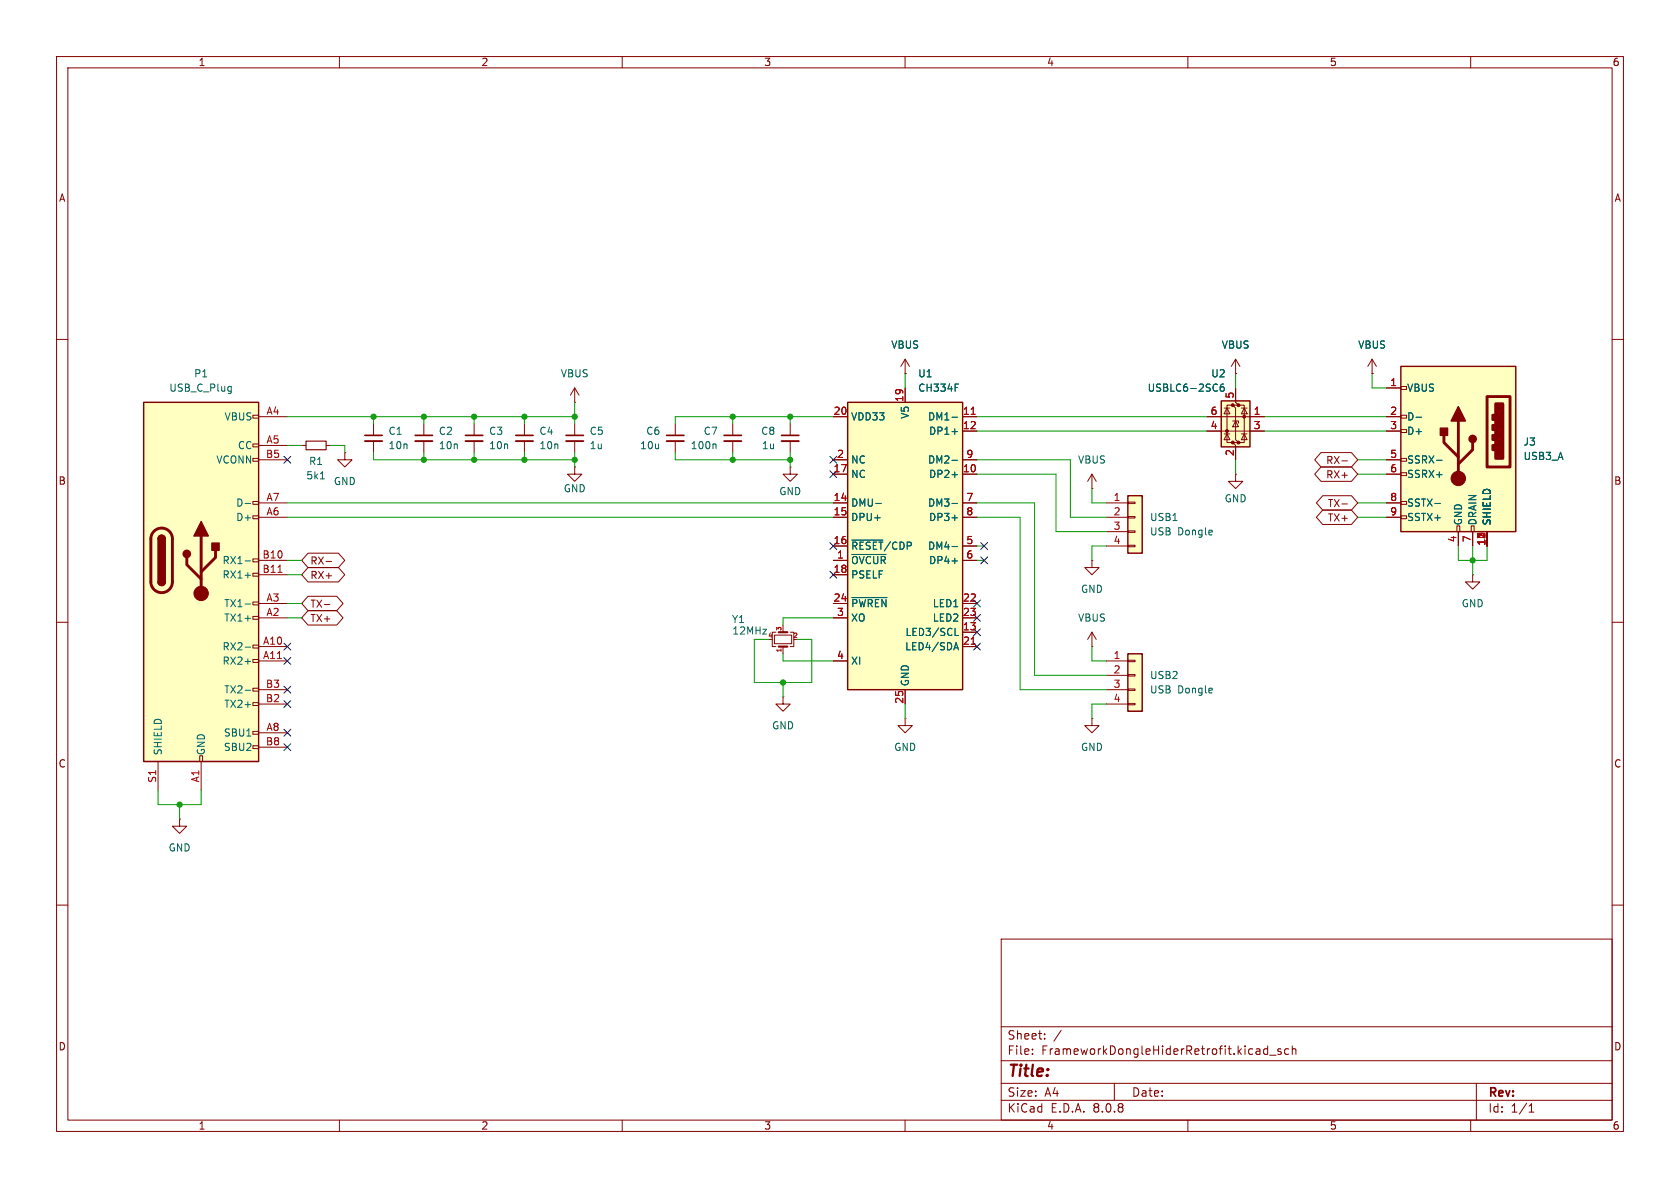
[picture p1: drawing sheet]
<svg xmlns="http://www.w3.org/2000/svg" width="297mm" height="210mm" viewBox="0 0 297 210" stroke-linecap="round" stroke-linejoin="round" font-family="sans-serif">
<g fill="none" stroke="#840000" stroke-width=".18">
<path d="M10 10h277v190h-277zM12 12h273v186h-273zM60 10v2M110 10v2M160 10v2M210 10v2M260 10v2M10 60h2M66 74.9v2.1M66 78v2M285 60h2M193 99.1v1.2h1.3l-1.3 1.3-1.2-1.3h1.2"/>
<path d="M193 99.1h.1M10 110h2M285 110h2M10 160h2M177 166h108v32h-108zM285 160h2M60 198v2M110 198v2M160 198v2M177 194.5h108M177 191.5h108M177 187.5h108"/>
<path d="M177 181.5h108M182.5 186.3v.1M182.5 185.5v.1M184.7 183.6v.1M184.7 182.8v.1M187.6 182.1l-1.3 2M197 191.5v3M210 198v2M224.1 184.9v1.5M224.1 185.5l-.4-.1-.3 .3v.4l.1 .2h.6M224.5 186.5h1.1M226.5 185.5l-.4-.1-.2 .2 .1 .2 .5 .2v.3h-.6"/>
<path d="M227.8 185.5l-.4-.1-.3 .3v.4l.1 .2h.6M228.5 185.5l.2-.1 .3 .1 .1 .9M228.5 184.9v1.5M260 198v2M261 191.5v6.5M270.3 196.6h.9M270.3 195.5l.4-.4v1.5"/>
</g>
<path d="M64.5 78h3.1" fill="none" stroke="#840000" stroke-width=".33"/>
<path d="M64.5 77h3.1" fill="none" stroke="#840000" stroke-width=".3"/>
<path d="M25.4 71.1h20.3v63.5h-20.3z" fill="#ffffc2"/>
<g fill="none" stroke="#840000" stroke-width=".18">
<path d="M44.7 78.5h1v.5h-1zM44.7 73.4h1v.5h-1zM45.7 73.7h5.1M45.7 78.7h5.1M44.7 98.8h1v.5h-1zM44.7 91.2h1v.5h-1zM44.7 88.6h1v.6h-1zM44.7 81h1v.5h-1zM45.7 91.4h5.1M45.7 88.9h5.1M45.7 99.1h5.1M45.7 81.3h5.1"/>
<path d="M44.7 116.6h1v.5h-1zM44.7 114h1v.6h-1zM44.7 109h1v.5h-1zM44.7 106.4h1v.5h-1zM44.7 101.3h1v.6h-1zM45.7 114.3h5.1M45.7 116.8h5.1M45.7 109.2h5.1M45.7 106.7h5.1M45.7 101.6h5.1M27.9 134.6v5.1M35.3 133.6h.5v1h-.5z"/>
<path d="M35.6 134.6v5.1M44.7 131.8h1v.5h-1zM44.7 129.3h1v.5h-1zM44.7 124.2h1v.5h-1zM44.7 121.7h1v.5h-1zM45.7 129.5h5.1M45.7 124.5h5.1M45.7 121.9h5.1M45.7 132.1h5.1"/>
</g>
<path d="M25.4 71.1h20.3v63.5h-20.3zM27.9 95.3a.64 .64 0 0 1 .7-.7 .64 .64 0 0 1 .6 .7M27.9 102.9a.64 .64 0 0 0 .7 .6 .64 .64 0 0 0 .6-.6" fill="none" stroke="#840000" stroke-width=".25"/>
<path d="M27.2 93.9a1.9 1.9 0 0 1 2.1-.4 1.9 1.9 0 0 1 1.2 1.8v7.6a1.91 1.91 0 0 1-1.9 1.9 1.91 1.91 0 0 1-1.9-1.9v-7.8l.1-.6zM33 98.6v1.2l2.6 2.6M35.6 94.7v10.2M38.1 97.3v1.3l-2.5 2.5" fill="none" stroke="#840000" stroke-width=".51"/>
<g fill="#840000" stroke="#840000" stroke-width=".25">
<path d="M27.9 102.9h1.3a.64 .64 0 0 1-.6 .6 .64 .64 0 0 1-.7-.6z"/>
<path d="M27.9 95.3h1.3v7.6h-1.3z"/>
<path d="M28.1 94.8a.64 .64 0 0 1 .7-.1 .64 .64 0 0 1 .4 .6h-1.3z"/>
<path d="M35.6 92.2l1.2 2.5h-2.5z"/>
<path d="M37.5 96h1.2v1.3h-1.2z"/>
<circle cx="33" cy="97.9" r=".63"/>
</g>
<circle cx="35.6" cy="104.9" r="1.27" fill="#840000" stroke="#840000" stroke-width=".18"/>
<path d="M40.8 68.3l.1 .1M40.9 68.3v1l-.1 .2M40.9 69.1l-.1 .1M43.3 89h1M43.3 99.2h1M43.3 114.4h1M43.3 116.9h1M43.3 106.8h1M43.3 101.7h1M43.3 122h1" fill="none" stroke="#006464" stroke-width=".18"/>
<path d="M49.1 101.2h.8" fill="none" stroke="#a90000" stroke-width=".18"/>
<path d="M247.6 64.8h20.4v29.2h-20.4z" fill="#ffffc2"/>
<path d="M255.3 77v1.2l2.5 2.6M257.8 74.4v10.2M260.3 78.2v1.3l-2.5 2.5M262.9 70.1h4.1v12.5h-4.1zM263.9 78.7h.3v.8h-.3zM263.9 77h.3v.7h-.3zM263.9 75.2h.3v.7h-.3zM263.9 73.4h.3v.8h-.3z" fill="none" stroke="#840000" stroke-width=".51"/>
<path d="M264.4 71.4h1.3v9.6h-1.3z" fill="#840000" stroke="#840000" stroke-width=".51"/>
<g fill="none" stroke="#840000" stroke-width=".18">
<path d="M245.1 68.6h2.5M245.1 73.7h2.5M245.1 76.2h2.5M247.6 75.9h1.1v.6h-1.1zM247.6 73.4h1.1v.5h-1.1zM247.6 68.3h1.1v.5h-1.1zM245.1 81.3h2.5M245.1 83.8h2.5M245.1 88.9h2.5M245.1 91.4h2.5M247.6 91.2h1.1v.5h-1.1zM247.6 88.6h1.1v.6h-1.1z"/>
<path d="M247.6 83.6h1.1v.5h-1.1zM247.6 81h1.1v.5h-1.1zM257.6 93h.5v1h-.5zM257.8 94v2.5M260.1 93h.5v1h-.5zM260.3 94v2.5M262.9 94v2.5M260.3 101.6v1.3h1.3l-1.3 1.2-1.2-1.2h1.2M260.3 101.6h.1"/>
</g>
<path d="M247.6 64.8h20.4v29.2h-20.4z" fill="none" stroke="#840000" stroke-width=".25"/>
<g fill="#840000" stroke="#840000" stroke-width=".25">
<path d="M257.8 71.9l1.3 2.5h-2.6z"/>
<path d="M254.6 75.7h1.3v1.3h-1.3z"/>
<circle cx="260.3" cy="77.6" r=".63"/>
</g>
<circle cx="257.8" cy="84.6" r="1.27" fill="#840000" stroke="#840000" stroke-width=".18"/>
<path d="M250.3 73.8h1M253.7 89h.9M254 81.4h.9" fill="none" stroke="#006464" stroke-width=".18"/>
<path d="M215.9 70.9h5.1v8.1h-5.1z" fill="#ffffc2"/>
<g fill="#840000" stroke="#840000" stroke-width=".18">
<circle cx="220" cy="73.7" r=".25"/>
<circle cx="218.9" cy="78.2" r=".25"/>
<circle cx="218.9" cy="71.6" r=".25"/>
<circle cx="217.9" cy="78.2" r=".25"/>
<circle cx="217.9" cy="71.6" r=".25"/>
<circle cx="216.9" cy="76.2" r=".25"/>
</g>
<g fill="none" stroke="#840000" stroke-width=".18">
<path d="M213.4 76.2h10.1M213.4 73.7h10.1M216.4 76.7h1M216.4 72.1h1M216.9 76.7l.5 1h-1zM216.9 72.1l.5 1.1h-1zM217.9 74.4h1v.4M217.9 71.6h-1v6.6h1M218.4 74.4l.5 1h-1zM218.4 68.6v2.5l.5 .5h-1l.5 .5v5.6l.5 .5h-1l.5 .5v2.6M218.4 66h.1M218.4 63.5v2.5"/>
<path d="M218.4 63.5l-.7 1.3M218.4 63.5l.8 1.3M218.9 71.6h1.1v6.6h-1.1M219.5 76.7h1M219.5 72.1h1M220 72.1l.5 1.1h-1zM220 76.7l.5 1h-1zM193 86.4h.1M193 83.8v2.6M193 83.8l-.7 1.3M193 83.8l.8 1.3M218.4 83.8v1.3h1.3l-1.3 1.3-1.2-1.3h1.2"/>
<path d="M218.4 83.8h.1M193 114.3h.1M193 111.8l-.7 1.2M193 111.8v2.5M193 111.8l.8 1.2M31.7 144.8v1.3h1.3l-1.3 1.2-1.2-1.2h1.2M31.7 144.8h.1"/>
</g>
<path d="M215.9 70.9h5.1v8.1h-5.1z" fill="none" stroke="#840000" stroke-width=".25"/>
<path d="M216.3 67.9l-.3 .1a.86 .86 0 0 0 0 1.2l.4-.2v-.4l-.2-.2h-.2l-.3 .2" fill="none" stroke="#006464" stroke-width=".18"/>
<path d="M149.9 71.1h20.3v50.8h-20.3z" fill="#ffffc2"/>
<path d="M149.9 71.1h20.3v50.8h-20.3z" fill="none" stroke="#840000" stroke-width=".25"/>
<g fill="none" stroke="#840000" stroke-width=".18">
<path d="M83.8 74.9v2.1M83.8 78v2M92.7 74.9v2.1M92.7 78v2M129.5 74.9v2.1M129.5 78v2M147.3 73.7h2.6M160 66h.1M160 63.5v2.5M160 68.6v2.5M160 63.5l-.7 1.3M160 63.5l.8 1.3"/>
<path d="M170.2 73.7h2.5M170.2 76.2h2.5M101.6 82.6v1.2h1.3l-1.3 1.3-1.3-1.3h1.3M101.6 82.6h.1M147.3 99.1h2.6M147.3 83.8h2.6M147.3 88.9h2.6M147.3 91.4h2.6M147.3 96.5h2.6M147.3 81.3h2.6M170.2 99.1h2.5M170.2 83.8h2.5"/>
<path d="M170.2 88.9h2.5M170.2 91.4h2.5M170.2 96.5h2.5M170.2 81.3h2.5M136.9 112.3h3.1v1.5h-3.1zM137.2 111.8h-.7v2.5h.7M138.4 110.5v1.3M138.4 114.3v1.3M139.7 111.8h.6v2.5h-.6M147.3 101.6h2.6M147.3 106.7h2.6M147.3 109.2h2.6"/>
<path d="M147.3 116.8h2.6M170.2 111.8h2.5M170.2 114.3h2.5M170.2 106.7h2.5M170.2 109.2h2.5M160 121.9v2.6M193 127v1.3h1.3l-1.3 1.2-1.2-1.2h1.2M193 127h.1"/>
</g>
<g fill="none" stroke="#006464" stroke-width=".18">
<path d="M126.4 78.5l.2 .2v.6M168.3 73.8h1M168.3 76.3h1M168.9 67.9h.6M150.6 98h6M150.6 95.5h5.5M154.8 89h1M168.3 83.9h1M168.3 89h1M168.3 96.6h1M168.3 99.2h1M168.3 91.5h1"/>
<path d="M168.3 81.4h1M150.6 105.6h6.2M168.7 114.5h.6M168.8 112.3h.7M169 113.6l.5 1.3"/>
</g>
<path d="M171.7 73.2h.7M171.7 113.9h.7" fill="none" stroke="#a90000" stroke-width=".18"/>
<path d="M82.3 78h3M91.2 78h3M128 78h3.1" fill="none" stroke="#840000" stroke-width=".33"/>
<path d="M82.3 77h3M91.2 77h3M128 77h3.1" fill="none" stroke="#840000" stroke-width=".3"/>
<path d="M137.7 114.3h1.5M137.7 111.8h1.5" fill="none" stroke="#840000" stroke-width=".38"/>
<path d="M199.4 115.6h2.5v10.1h-2.5z" fill="#ffffc2"/>
<path d="M101.6 74.9v2.1M101.6 78v2M195.6 116.8h3.8M195.6 119.4h3.8M199.4 119.3h1.3v.2h-1.3zM199.4 116.7h1.3v.3h-1.3zM195.6 121.9h3.8M195.6 124.5h3.8M199.4 124.3h1.3v.3h-1.3zM199.4 121.8h1.3v.2h-1.3z" fill="none" stroke="#840000" stroke-width=".18"/>
<path d="M199.4 115.6h2.5v10.1h-2.5z" fill="none" stroke="#840000" stroke-width=".25"/>
<path d="M100.1 78h3" fill="none" stroke="#840000" stroke-width=".33"/>
<path d="M100.1 77h3" fill="none" stroke="#840000" stroke-width=".3"/>
<path d="M199.4 87.6h2.5v10.2h-2.5z" fill="#ffffc2"/>
<g fill="none" stroke="#840000" stroke-width=".18">
<path d="M53.3 78.7h.8M57.7 78.7h.7M74.9 74.9v2.1M74.9 78v2M101.6 71.1h.1M101.6 68.6l-.8 1.3M101.6 68.6v2.5M101.6 68.6l.8 1.3M119.4 74.9v2.1M119.4 78v2M139.7 74.9v2.1M139.7 78v2"/>
<path d="M147.3 73.7h2.6M160 66h.1M160 68.6v2.5M170.2 73.7h2.5M170.2 76.2h2.5M213.4 73.7h2.5M213.4 76.2h2.5M218.4 66h.1M218.4 68.6v2.5M218.4 78.7v2.6M221 73.7h2.5M221 76.2h2.5"/>
<path d="M242.6 66h.1M242.6 63.5l-.8 1.3M242.6 63.5v2.5M242.6 63.5l.7 1.3M245.1 73.7h2.5M245.1 76.2h2.5M245.1 68.6h2.5M54.5 97.8h5.3l1.1 1.3-1.1 1.2h-5.3l-1.2-1.2zM57.7 99.2h.9M61 80v1.3h1.2l-1.2 1.3-1.3-1.3h1.3M61 80h.1M139.7 82.6v1.2h1.3l-1.3 1.3-1.3-1.3h1.3"/>
<path d="M139.7 82.6h.1M147.3 88.9h2.6M147.3 91.4h2.6M147.3 96.5h2.6M147.3 99.1h2.6M147.3 83.8h2.6M147.3 81.3h2.6M170.2 88.9h2.5M170.2 91.4h2.5M170.2 96.5h2.5M170.2 99.1h2.5M170.2 83.8h2.5"/>
<path d="M170.2 81.3h2.5M195.6 88.9h3.8M195.6 91.4h3.8M195.6 94h3.8M195.6 96.5h3.8M199.4 96.4h1.3v.2h-1.3zM199.4 93.9h1.3v.2h-1.3zM199.4 91.3h1.3v.3h-1.3zM199.4 88.8h1.3v.2h-1.3zM233.5 82.5h5.4l1.1 1.3-1.1 1.3h-5.4l-1.1-1.3zM233.5 80h5.4l1.1 1.3-1.1 1.3h-5.4l-1.1-1.3zM233.8 90.2h5.1l1.1 1.2-1.1 1.3h-5.1l-1.1-1.3z"/>
<path d="M233.8 87.6h5.1l1.1 1.3-1.1 1.3h-5.1l-1.1-1.3zM237.2 81.5h1M237.2 89.1h1M245.1 88.9h2.5M245.1 91.4h2.5M245.1 83.8h2.5M245.1 81.3h2.5M257.8 94v2.5M260.3 94v2.5M262.9 94v2.5M54.5 105.4h5l1.1 1.3-1.1 1.3h-5l-1.2-1.3zM54.5 107.9h5l1.1 1.3-1.1 1.3h-5l-1.2-1.3z"/>
<path d="M54.5 100.3h5.3l1.1 1.3-1.1 1.3h-5.3l-1.2-1.3zM57.3 106.9h1M147.3 101.6h2.6M147.3 106.7h2.6M147.3 109.2h2.6M147.3 116.8h2.6M170.2 111.8h2.5M170.2 114.3h2.5M170.2 106.7h2.5M170.2 109.2h2.5M138.4 123.2v1.3h1.3l-1.3 1.2-1.2-1.2h1.2M138.4 123.2h.1"/>
<path d="M160 127v1.3h1.3l-1.3 1.2-1.3-1.2h1.3M160 127h.1M160 121.9v2.6"/>
</g>
<path d="M199.4 87.6h2.5v10.2h-2.5z" fill="none" stroke="#840000" stroke-width=".25"/>
<path d="M73.4 78h3.1M117.9 78h3M138.2 78h3" fill="none" stroke="#840000" stroke-width=".33"/>
<path d="M73.4 77h3.1M117.9 77h3M138.2 77h3" fill="none" stroke="#840000" stroke-width=".3"/>
<path d="M54.1 78h3.6v1.5h-3.6z" fill="none" stroke="#840000" stroke-width=".2"/>
<g fill="none" stroke="#006464" stroke-width=".18">
<path d="M168.3 73.8h1M168.3 76.3h1M168.9 67.9h.6M216.3 67.9l-.3 .1a.86 .86 0 0 0 0 1.2l.4-.2v-.4l-.2-.2h-.2l-.3 .2M250.3 73.8h1M56.6 84.7h.8M150.6 98h6M150.6 95.5h5.5M154.8 89h1M168.3 83.9h1M168.3 89h1M168.3 96.6h1"/>
<path d="M168.3 99.2h1M168.3 91.5h1M168.3 81.4h1M253.7 89h.9M254 81.4h.9M150.6 105.6h6.2M168.7 114.5h.6M168.8 112.3h.7M169 113.6l.5 1.3"/>
</g>
<g fill="none" stroke="#009600" stroke-width=".18">
<path d="M50.8 73.7h50.8M50.8 78.7h2.5M58.4 78.7h2.6v1.3M66 73.7v1.2M74.9 73.7v1.2M83.8 73.7v1.2M92.7 73.7v1.2M101.6 71.1v3.8M129.5 73.7v1.2M139.7 73.7v1.2M147.3 73.7h-27.9v1.2M160 66v2.6"/>
<path d="M172.7 73.7h40.7M172.7 76.2h40.7M218.4 66v2.6M223.5 73.7h21.6M223.5 76.2h21.6M242.6 66v2.6h2.5M50.8 88.9h96.5M50.8 91.4h96.5M50.8 99.1h2.5M66 80v1.3h35.6M74.9 80v1.3M83.8 80v1.3"/>
<path d="M92.7 80v1.3M101.6 80v2.6M119.4 80v1.3h20.3M129.5 80v1.3M139.7 80v2.6M172.7 81.3h16.5v10.1h6.4M172.7 88.9h10.2v30.5h12.7M172.7 91.4h7.6v30.5h15.3M172.7 83.8h14v10.2h8.9M172.7 96.5h1.3M172.7 99.1h1.3M193 86.4v2.5h2.6"/>
<path d="M195.6 96.5h-2.6v2.6M218.4 81.3v2.5M240 81.3h5.1M240 88.9h5.1M240 91.4h5.1M240 83.8h5.1M257.8 96.5v2.6h5.1v-2.6M260.3 96.5v5.1M50.8 109.2h2.5M50.8 106.7h2.5M50.8 101.6h2.5M135.9 113h-2.6v7.7h10.2v-7.7h-2.5"/>
<path d="M138.4 115.6v1.2h8.9M147.3 109.2h-8.9v1.3M193 114.3v2.5h2.6M27.9 139.7v2.5h7.7v-2.5M138.4 120.7v2.5M160 124.5v2.5M195.6 124.5h-2.6v2.5M31.7 142.2v2.6"/>
</g>
<g fill="none" stroke="#000084" stroke-width=".18">
<path d="M50.2 80.7l1.2 1.2M51.4 80.7l-1.2 1.2M146.7 83.2l1.2 1.2M146.7 95.9l1.2 1.2M146.7 80.7l1.2 1.2M147.9 83.2l-1.2 1.2M147.9 95.9l-1.2 1.2M147.9 80.7l-1.2 1.2M173.4 95.9l1.2 1.2M173.4 98.5l1.2 1.2M174.6 95.9l-1.2 1.2M174.6 98.5l-1.2 1.2"/>
<path d="M50.2 116.2l1.2 1.2M50.2 113.7l1.2 1.2M51.4 116.2l-1.2 1.2M51.4 113.7l-1.2 1.2M146.7 101l1.2 1.2M147.9 101l-1.2 1.2M172.1 106.1l1.2 1.2M172.1 111.2l1.2 1.2M172.1 108.6l1.2 1.2M172.1 113.7l1.2 1.2M173.3 106.1l-1.2 1.2M173.3 111.2l-1.2 1.2"/>
<path d="M173.3 108.6l-1.2 1.2M173.3 113.7l-1.2 1.2M50.2 131.5l1.2 1.2M50.2 123.9l1.2 1.2M50.2 121.3l1.2 1.2M50.2 128.9l1.2 1.2M51.4 131.5l-1.2 1.2M51.4 123.9l-1.2 1.2M51.4 121.3l-1.2 1.2M51.4 128.9l-1.2 1.2"/>
</g>
<path d="M171.7 73.2h.7M171.7 113.9h.7" fill="none" stroke="#a90000" stroke-width=".18"/>
<g fill="#009600" stroke="#009600" stroke-width=".18">
<circle cx="138.4" cy="120.7" r=".46"/>
<circle cx="139.7" cy="81.3" r=".46"/>
<circle cx="139.7" cy="73.7" r=".46"/>
<circle cx="129.5" cy="73.7" r=".46"/>
<circle cx="101.6" cy="81.3" r=".46"/>
<circle cx="92.7" cy="81.3" r=".46"/>
<circle cx="92.7" cy="73.7" r=".46"/>
<circle cx="83.8" cy="73.7" r=".46"/>
<circle cx="129.5" cy="81.3" r=".46"/>
<circle cx="83.8" cy="81.3" r=".46"/>
<circle cx="101.6" cy="73.7" r=".46"/>
<circle cx="74.9" cy="81.3" r=".46"/>
<circle cx="74.9" cy="73.7" r=".46"/>
<circle cx="31.7" cy="142.2" r=".46"/>
<circle cx="66" cy="73.7" r=".46"/>
<circle cx="260.3" cy="99.1" r=".46"/>
</g>
<text font-size="2.8" fill="#840000" x="178" y="190.9">Title:</text>
<g font-size="2.1" fill="#840000">
<text x="178" y="184">Sheet:</text>
<text x="178" y="186.7">File:</text>
<text x="184.1" y="186.7">FrameworkDongleHiderRetrofit.kicad_sch</text>
<text x="178" y="196.9">KiCad</text>
<text x="178" y="194.1">Size:</text>
<text x="184.7" y="194.1">A4</text>
<text x="185.7" y="196.9">E.D.A.</text>
<text x="193.3" y="196.9">8.0.8</text>
<text x="200" y="194.1">Date:</text>
<text x="263" y="194.3">Rev:</text>
<text x="263" y="196.9">Id:</text>
<text x="267.1" y="196.9">1/1</text>
</g>
<g font-size="1.8" fill="#840000">
<text x="35" y="11.9">1</text>
<text x="85" y="11.9">2</text>
<text x="135" y="11.9">3</text>
<text x="185" y="11.9">4</text>
<text x="235" y="11.9">5</text>
<text x="285" y="11.9">6</text>
<text x="10.3" y="35.9">A</text>
<text x="285.3" y="35.9">A</text>
<text x="234.3" y="82.2">RX-</text>
<text x="10.3" y="85.9">B</text>
<text x="234.3" y="84.8">RX+</text>
<text x="234.6" y="89.9">TX-</text>
<text x="285.3" y="85.9">B</text>
<text x="234.6" y="92.4">TX+</text>
<text x="54.8" y="100">RX-</text>
<text x="54.8" y="107.6">TX-</text>
<text x="54.8" y="102.6">RX+</text>
<text x="54.8" y="110.2">TX+</text>
<text x="10.3" y="135.9">C</text>
<text x="285.3" y="135.9">C</text>
<text x="10.3" y="185.9">D</text>
<text x="285.3" y="185.9">D</text>
<text x="35" y="199.9">1</text>
<text x="85" y="199.9">2</text>
<text x="135" y="199.9">3</text>
<text x="185" y="199.9">4</text>
<text x="235" y="199.9">5</text>
<text x="285" y="199.9">6</text>
</g>
<g font-size="1.8" fill="#006464">
<text x="157.5" y="61.8">VBUS</text>
<text x="215.9" y="61.8">VBUS</text>
<text x="240" y="61.8">VBUS</text>
<text x="29.8" y="69.4">USB_C_Plug</text>
<text x="34.2" y="66.9">P1</text>
<text x="99" y="66.9">VBUS</text>
<text x="162.2" y="66.9">U1</text>
<text x="162.2" y="69.4">CH334F</text>
<text x="202.8" y="69.4">USBLC6-2SC6</text>
<text x="214" y="66.9">U2</text>
<text x="248.7" y="69.4">VBUS</text>
<text x="39.6" y="74.5">VBUS</text>
<text x="68.6" y="77.1">C1</text>
<text x="77.5" y="77.1">C2</text>
<text x="86.4" y="77.1">C3</text>
<text x="95.3" y="77.1">C4</text>
<text x="104.1" y="77.1">C5</text>
<text x="114.1" y="77.1">C6</text>
<text x="124.3" y="77.1">C7</text>
<text x="134.5" y="77.1">C8</text>
<text x="150.4" y="74.5">VDD33</text>
<text x="160.9" y="74.1" transform="rotate(-90 160.9 74.1)">V5</text>
<text x="164" y="74.5">DM1-</text>
<text x="164.1" y="77.1">DP1+</text>
<text x="248.7" y="74.5">D-</text>
<text x="248.7" y="77.1">D+</text>
<text x="38.2" y="82.1">VCONN</text>
<text x="42" y="79.6">CC</text>
<text x="54.5" y="82.4">R1</text>
<text x="68.6" y="79.6">10n</text>
<text x="77.5" y="79.6">10n</text>
<text x="86.4" y="79.6">10n</text>
<text x="95.3" y="79.6">10n</text>
<text x="104.1" y="79.6">1u</text>
<text x="113.1" y="79.6">10u</text>
<text x="122" y="79.6">100n</text>
<text x="134.6" y="79.6">1u</text>
<text x="150.4" y="82.1">NC</text>
<text x="164" y="82.1">DM2-</text>
<text x="190.5" y="82.1">VBUS</text>
<text x="248.7" y="82.1">SSRX-</text>
<text x="269.2" y="79">J3</text>
<text x="269.2" y="81.5">USB3_A</text>
<text x="41.7" y="89.8">D-</text>
<text x="54.1" y="84.9">5k1</text>
<text x="58.9" y="86">GND</text>
<text x="99.6" y="87.2">GND</text>
<text x="137.7" y="87.7">GND</text>
<text x="150.4" y="89.8">DMU-</text>
<text x="150.4" y="84.7">NC</text>
<text x="164" y="89.8">DM3-</text>
<text x="164.1" y="84.7">DP2+</text>
<text x="216.4" y="89">GND</text>
<text x="248.7" y="84.7">SSRX+</text>
<text x="248.7" y="89.8">SSTX-</text>
<text x="41.7" y="92.3">D+</text>
<text x="150.4" y="92.3">DPU+</text>
<text x="164.1" y="92.3">DP3+</text>
<text x="203.2" y="92.3">USB1</text>
<text x="203.2" y="94.8">USB</text>
<text x="208.2" y="94.8">Dongle</text>
<text x="248.7" y="92.3">SSTX+</text>
<text x="258.7" y="93" transform="rotate(-90 258.7 93)">GND</text>
<text x="261.2" y="93" transform="rotate(-90 261.2 93)">DRAIN</text>
<text x="263.8" y="93" transform="rotate(-90 263.8 93)">SHIELD</text>
<text x="39.2" y="99.9">RX1-</text>
<text x="150.4" y="99.9">~{OVCUR}</text>
<text x="150.4" y="97.4">~{RESET}/CDP</text>
<text x="164" y="97.4">DM4-</text>
<text x="164.1" y="99.9">DP4+</text>
<text x="39.2" y="102.5">RX1+</text>
<text x="39.5" y="107.5">TX1-</text>
<text x="150.4" y="102.5">PSELF</text>
<text x="150.4" y="107.5">~{PWREN}</text>
<text x="164.8" y="107.5">LED1</text>
<text x="191" y="105">GND</text>
<text x="258.3" y="107.5">GND</text>
<text x="39.5" y="110.1">TX1+</text>
<text x="129.3" y="110.3">Y1</text>
<text x="129.4" y="112.4">12MHz</text>
<text x="150.4" y="110.1">XO</text>
<text x="160" y="112.6">LED3/SCL</text>
<text x="164.8" y="110.1">LED2</text>
<text x="190.5" y="110.1">VBUS</text>
<text x="39.2" y="115.2">RX2-</text>
<text x="39.2" y="117.7">RX2+</text>
<text x="150.4" y="117.7">XI</text>
<text x="159.9" y="115.2">LED4/SDA</text>
<text x="39.5" y="125.3">TX2+</text>
<text x="39.5" y="122.8">TX2-</text>
<text x="160.9" y="121.4" transform="rotate(-90 160.9 121.4)">GND</text>
<text x="203.2" y="120.2">USB2</text>
<text x="203.2" y="122.8">USB</text>
<text x="208.2" y="122.8">Dongle</text>
<text x="39.5" y="130.4">SBU1</text>
<text x="136.4" y="129.1">GND</text>
<text x="28.8" y="133.6" transform="rotate(-90 28.8 133.6)">SHIELD</text>
<text x="36.4" y="133.6" transform="rotate(-90 36.4 133.6)">GND</text>
<text x="39.5" y="132.9">SBU2</text>
<text x="158" y="132.9">GND</text>
<text x="191" y="132.9">GND</text>
<text x="29.7" y="150.7">GND</text>
</g>
<g font-size="1.8" fill="#a90000">
<text x="159.8" y="71.2" transform="rotate(-90 159.8 71.2)">19</text>
<text x="218.2" y="70.6" transform="rotate(-90 218.2 70.6)">5</text>
<text x="245.7" y="68.3">1</text>
<text x="47" y="73.4">A4</text>
<text x="147.3" y="73.4">20</text>
<text x="170.1" y="73.4">11</text>
<text x="170.1" y="75.9">12</text>
<text x="213.9" y="75.9">4</text>
<text x="213.9" y="73.4">6</text>
<text x="221.5" y="73.4">1</text>
<text x="221.5" y="75.9">3</text>
<text x="245.7" y="73.4">2</text>
<text x="245.7" y="75.9">3</text>
<text x="46.9" y="81">B5</text>
<text x="47" y="78.5">A5</text>
<text x="147.3" y="83.6">17</text>
<text x="147.9" y="81">2</text>
<text x="170.1" y="83.6">10</text>
<text x="170.7" y="81">9</text>
<text x="218.2" y="80.7" transform="rotate(-90 218.2 80.7)">2</text>
<text x="245.7" y="81">5</text>
<text x="245.7" y="83.6">6</text>
<text x="47" y="88.6">A7</text>
<text x="147.3" y="88.6">14</text>
<text x="170.7" y="88.6">7</text>
<text x="196.8" y="88.6">1</text>
<text x="245.7" y="88.6">8</text>
<text x="47" y="91.2">A6</text>
<text x="147.3" y="91.2">15</text>
<text x="170.7" y="91.2">8</text>
<text x="196.8" y="91.2">2</text>
<text x="196.8" y="93.7">3</text>
<text x="245.7" y="91.2">9</text>
<text x="257.6" y="96" transform="rotate(-90 257.6 96)">4</text>
<text x="260.1" y="96" transform="rotate(-90 260.1 96)">7</text>
<text x="262.6" y="95.6" transform="rotate(-90 262.6 95.6)">1</text>
<text x="262.6" y="95.6" transform="rotate(-90 262.6 95.6)">2</text>
<text x="46.3" y="98.8">B10</text>
<text x="46.3" y="101.3">B11</text>
<text x="147.3" y="101.3">18</text>
<text x="147.3" y="96.3">16</text>
<text x="147.9" y="98.8">1</text>
<text x="170.7" y="96.3">5</text>
<text x="170.7" y="98.8">6</text>
<text x="196.8" y="96.3">4</text>
<text x="262.6" y="96.6" transform="rotate(-90 262.6 96.6)">10</text>
<text x="47" y="106.4">A3</text>
<text x="147.3" y="106.4">24</text>
<text x="170.1" y="106.4">22</text>
<text x="47" y="109">A2</text>
<text x="147.9" y="109">3</text>
<text x="170.1" y="111.5">13</text>
<text x="170.1" y="109">23</text>
<text x="46.4" y="114">A10</text>
<text x="46.4" y="116.6">A11</text>
<text x="147.9" y="116.6">4</text>
<text x="170.1" y="114">21</text>
<text x="196.8" y="116.6">1</text>
<text x="196.8" y="119.1">2</text>
<text x="46.9" y="124.2">B2</text>
<text x="46.9" y="121.7">B3</text>
<text x="159.8" y="124.5" transform="rotate(-90 159.8 124.5)">25</text>
<text x="196.8" y="121.7">3</text>
<text x="196.8" y="124.2">4</text>
<text x="46.9" y="131.8">B8</text>
<text x="47" y="129.3">A8</text>
<text x="27.7" y="138.5" transform="rotate(-90 27.7 138.5)">S1</text>
<text x="35.3" y="138.4" transform="rotate(-90 35.3 138.4)">A1</text>
</g>
<g font-size="1.1" fill="#a90000">
<text x="135.7" y="112.8">4</text>
<text x="138.2" y="111.6" transform="rotate(-90 138.2 111.6)">3</text>
<text x="140.1" y="112.8">2</text>
<text x="138.2" y="115.5" transform="rotate(-90 138.2 115.5)">1</text>
</g>
</svg>
